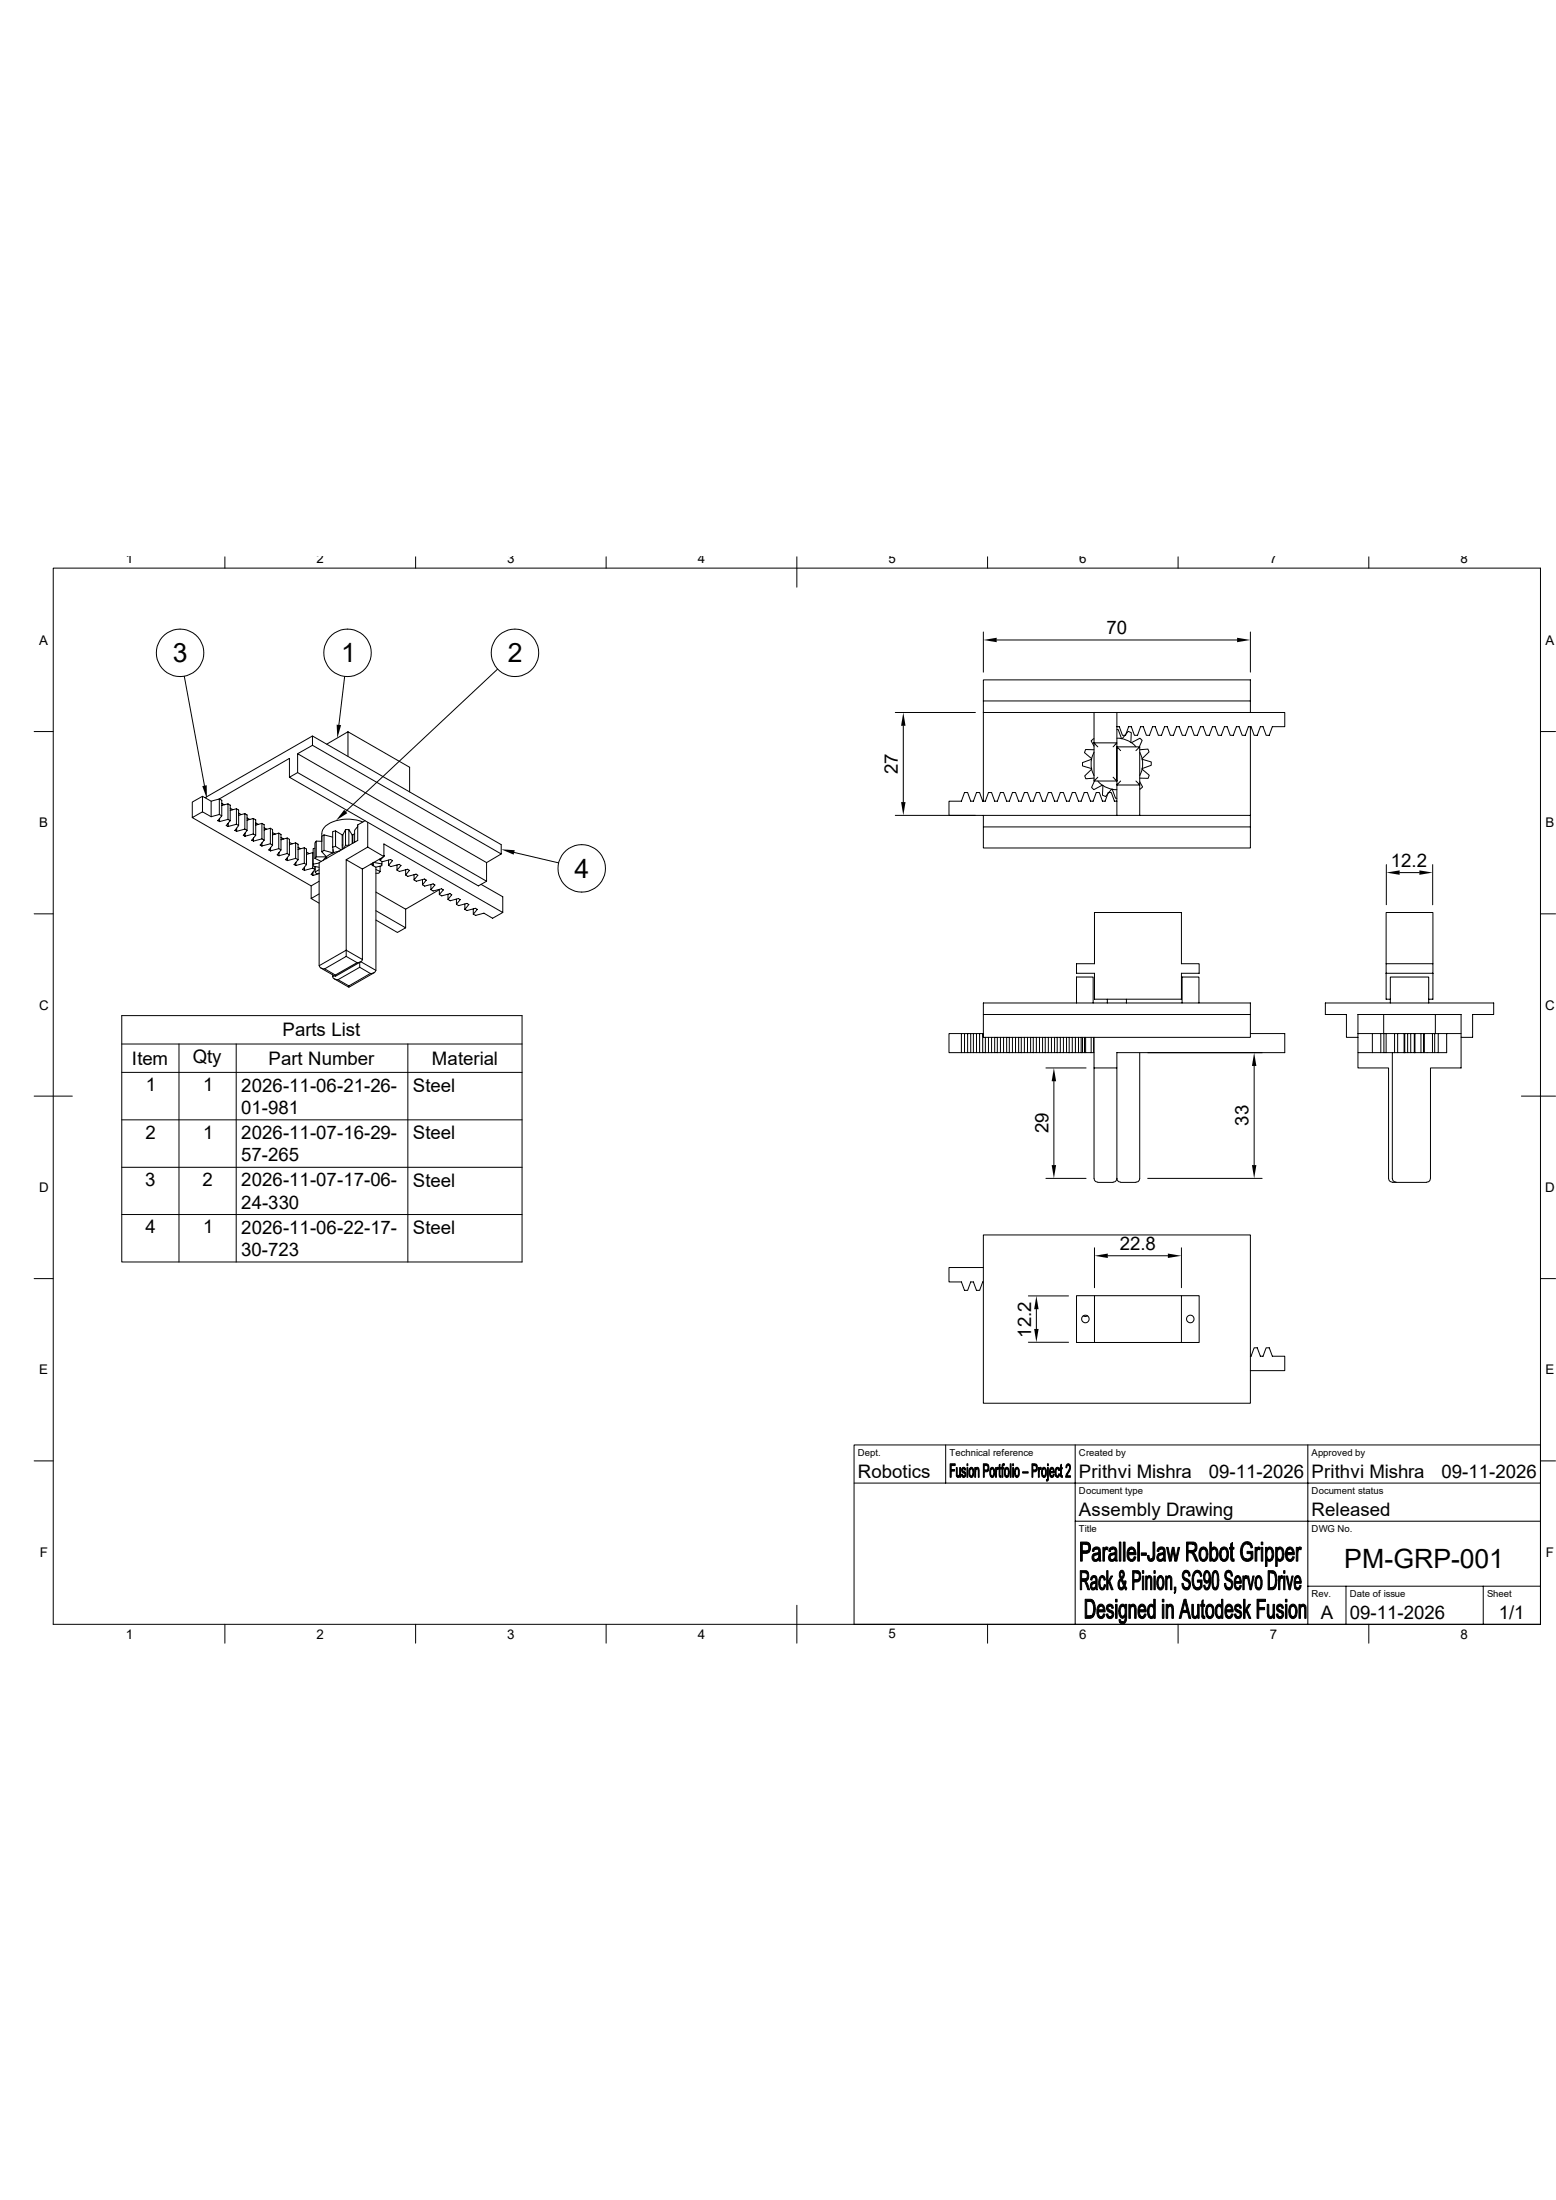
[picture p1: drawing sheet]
<svg xmlns="http://www.w3.org/2000/svg" width="297mm" height="420mm" viewBox="0 0 297 420" stroke-linecap="round" stroke-linejoin="round" font-family="sans-serif">
<g fill="none" stroke="#000" stroke-width=".19">
<path d="M10.2 108.5h283.8v201.6h-283.8zM42.9 106.3v2.2M79.3 106.3v2.2M115.7 106.3v2.2M152.1 106.3v5.8M188.5 106.3v2.2M224.9 106.3v2.2M261.3 106.3v2.2M6.5 139.7h3.7M35.2 129.1l3.8 20.9M65.8 129.2l-1.1 9.2M66.4 139.7l11.8 6.8v4.7"/>
<path d="M95 127.8l-29 27.1M170.9 136h15.3M172.4 138.6v14.5M187.7 133.8v-4h51v6.2M187.7 133.8h51M187.7 136h21.1M187.7 120.6v7.7M187.7 133.8v19.2M190.2 122.2h45.9M213.2 139.3h.2l.7 1.7M213.2 136h32v2.7h-2.3l-.6 1.7h-.6l-.6-1.7h-.5l-.6 1.7h-.6l-.6-1.7h-.5l-.6 1.7h-.6l-.6-1.7h-.5l-.6 1.7h-.6l-.6-1.7h-.5l-.6 1.7h-.6l-.6-1.7h-.5l-.6 1.7h-.5l-.6-1.7h-.5l-.6 1.7h-.6l-.6-1.7h-.5l-.6 1.7h-.6l-.6-1.7h-.5l-.6 1.7h-.6l-.6-1.7h-.5l-.6 1.7h-.6l-.6-1.7h-.5l-.6 1.7h-.6l-.6-1.7h-.5l-.6 1.7h-.6l-.6-1.7h-.5l-.6 1.7h-.6l-.5-1.7h-.5M238.7 120.6v7.7"/>
<path d="M238.7 138.7v17M294 139.7h2.9M36.7 156.1l22.7 13M38.7 152l-2 1.1v3l2-1.1M39.2 152.3l20.4-11.8 36.1 20.7v1.8l-2.8 1.7M40.3 153l-1.6-1v3l1.6 .9M40.3 153l1.6-.5v3l-1.6 .4zM41.8 152.6l13.4-7.8v3.6l36.1 20.7 1.6-.9M41.9 152.5l.4 .3v2.9l-.7 1 .3 .1M41.9 155.5l.4 .2M41.9 156.3v.5M42.3 153.8l1.2-.3v2.9l-1.6 .4"/>
<path d="M42.3 153.4l.5 .2M43.5 153.5l.4 .2v3l-.7 .9 .4 .2M43.5 156.4l.4 .3M43.6 157.2v.6M43.9 154.7l1.2-.3v3l-1.5 .4M43.9 154.3l.5 .3M45.1 154.4l.5 .2v3l-.8 .9 .4 .2M45.1 157.4l.5 .2M45.2 158.1v.6M45.6 155.7l1.1-.4v3l-1.5 .4M45.6 155.2l.5 .3M46.7 155.3l.5 .3v2.9l-.8 1 .4 .1"/>
<path d="M46.7 158.3l.5 .2M46.8 159v.6M47.2 156.6l1.1-.3v2.9l-1.5 .4M47.2 156.2l.5 .2M48.3 156.3l.5 .2v3l-.8 .9 .4 .2M48.3 159.2l.5 .3M48.4 160v.6M48.8 157.5l1.2-.3v2.9l-1.6 .5M48.8 157.1l.5 .3M50 157.2l.4 .2v3l-.7 .9 .3 .2M50.4 158.5l1.2-.4v3l-1.6 .4M50.4 158l.5 .3"/>
<path d="M51.6 158.1l.4 .3v2.9l-.7 1 .3 .1M52 159.4l1.2-.4v3l-1.6 .4M52 159l.5 .2M53.2 159l.4 .3v3l-.7 .9 .4 .2M53.6 159.9l.5 .2M54.8 160l.4 .2v3l-.7 .9 .4 .2M56.8 143.9l36.1 20.8v3.5l-36.1-20.7zM56.8 147.5l-1.6 .9M59.6 140.5v1.8l-2.8 1.6M59.6 142.3l36.1 20.7M61.8 159.4l-.4 .2v3l.9 .9M62.4 142.1l4-2.4v4.7"/>
<path d="M63.5 159.8l-1.7-.4v2.9l-.4 .3M64.1 158.6l-.6 .2v2.9l.2 1.1M65.3 159.4h.1M66 158.4l-.6 1v2.7M66.6 158.4h-.6v3l-.4 .6M67.2 159.4h.2M67.7 159.1l-.3 .3v1.6M68.3 157.8l-.6 .7v2.3M69.3 156.9a7.4 7.4 0 0 0-7.2 .8 1.96 1.96 0 0 0-.7 1.5v1.4h-1v3l-.3 .3M69.7 156.7l-1.4 .8v2.9l-7.4 4.3v19.7M70.2 157v4.7M170.9 155.7h15.3"/>
<path d="M187.7 155.7v6.2h51v-4M208.4 146.9l.4 1.2M208.4 146.9l-1.3 1.2 .2 .6 1.5-.2M208.4 144.9v1.8M208.4 144.9l-1.8 .7v.6l1.8 .5M208.4 146.7v.2M208.4 144.8v.1M208.8 143.1h-1.6l-.2 .6 1.4 1.1M208.8 141.1l-.5 .3 .5 1.1M208.8 143.6l-.4 1.2M208.9 149.1l-.5 1.2 .4 .4 1.6-.8M209.5 149.1l.9 .8"/>
<path d="M209.5 148.4l-.7 .7h4.4M209.5 142.6l-.7-.8v7.3M210.4 149.9h.1M210.5 149.9l1.7 .8M210.5 149.9l-.1 1.9 .6 .3 1.2-1.4M212.2 150.7h.1M212.3 150.7h.9M212.3 150.7l.6 1.7h.3M212.5 148.4l.7 .7M212.5 142.6l.7-.8h-4.4v-5.8h4.4v13.1M213.2 140.9l.9 .1M213.2 142.6h4.4l-.8 .7"/>
<path d="M213.2 142.6l.7 .7M213.2 142.6v13.1h4.4v-5.8h-4.4l.7-.8M213.2 153h-.5l-.6-1.7h-.6l-.6 1.7h-.5l-.6-1.7h-.5l-.6 1.7h-.5l-.6-1.7h-.6l-.6 1.7h-.5l-.6-1.7h-.6l-.6 1.7h-.5l-.6-1.7h-.6l-.6 1.7h-.5l-.6-1.7h-.6l-.6 1.7h-.5l-.6-1.7h-.6l-.6 1.7h-.5l-.6-1.7h-.6l-.6 1.7h-.5l-.6-1.7h-.5l-.6 1.7h-.5l-.6-1.7h-.6l-.6 1.7h-.5l-.6-1.7h-.6l-.6 1.7h-.5l-.6-1.7h-.6l-.6 1.7h-.5l-.6-1.7h-.6l-.6 1.7h-2.4v2.7h32.1M214.1 141h.1M214.2 141l1.7 .7M214.2 141l1.1-1.4 .6 .3v1.8M215.9 141.7l.1 .1M216 141.8l.8 .8M216 141.8l1.6-.9 .4 .5-.5 1.2M217.6 143.6l.4 1.2M217.6 143.1l1.5-.1 .2 .6-1.3 1.2M217.6 142.6v7.3l-.8-.8"/>
<path d="M217.6 155.7h21.1M217.6 149.2l.5 1-.5 .4M218 144.9v1.8M218 144.9l1.8 .6v.6l-1.8 .6M218 146.9l-.4 1.2M218 144.8v.1M218 146.7v.2M218 146.9l1.4 1.1-.2 .6-1.6-.1M238.7 155.7v2.2h-51M6.5 174.5h3.7M50 160.1l.4 .3M50 160.9v.6"/>
<path d="M51.6 161.1l.4 .2M51.6 161.8v.6M53.2 162l.4 .3M53.3 162.8v.6M53.6 160.3l1.2-.3v2.9l-1.5 .5M54.8 162.9l.4 .3M54.9 163.7v.6M55.2 161.2l1.2-.3v3l-1.5 .4M55.2 160.8l.6 .3M56.4 160.9l.5 .3v2.9l-.8 1 .4 .1M56.4 163.9l.5 .2M56.5 164.6v.6"/>
<path d="M56.9 162.2l1.2-.4v3l-1.6 .4M56.9 161.8l.5 .2M58.1 161.8l.4 .3v3l-.8 .9 .4 .2M58.1 164.8l.4 .3M58.1 165.6v.6M58.5 163.1l1.2-.3v2.9l-1.6 .5M58.5 162.7l.5 .2M59.4 171.5l1.5 .9M59.7 165.7l.4 .3M59.7 162.8h.1M59.7 166.5v.6l1.2-.3M60.1 161.9l-.3 .1v3.4l1.1 .2"/>
<path d="M60.1 165.4v.6l-.7 .9 .3 .2M60.2 165.4v1.1l.2 .3h.5M60.4 160.6l-.3 .3v3l1.2 .6M60.9 166l-.7 .5M60.9 164.8l-1.1 .2M60.9 168.2l-1.5 .9v2.4l1.5-.9M62.1 163.7h.1M62.2 163.4v.2h-1.8M62.2 163.7v.3M62.2 163.7l.2 .1M62.2 163.8l.1 .1M62.2 163.6l-.5 .7"/>
<path d="M63.5 161.7l.6-.1v-3l1.2 .8v2.8M63.5 162.9l-1.2 .7M63.5 162.2v.6l-1.7-.5M64.1 161.6l1.1 .7M64.6 162.5v.1M64.9 162.5l-1.2 .3M65.4 161.3h-.1M66.6 161.4h.1M67.2 161v-1.6l-.6-1v3h-.6M69.2 165.9l-3.1-1.8v17.3M70.7 165l1.1 .6v19.7l-2.9-1.7-4.9 2.8-2.8-1.6M71.2 164.7v.6"/>
<path d="M71.8 175.6l4.1 2.4 1.5-.9M71.8 170.3l5.6 3.3M72.6 164v.3l.4 .2 1.5-.4 .4 .2-.7 .9v-1M72.6 165.4v1l-.8-.4M72.6 166.4l-.3 .3h-.5M72.9 164.5v.4l-1.6-.3M72.9 164.9v.4l-1.2 .3M73.1 163.7l-.5 .6M73.3 163.5l-3.1-1.8-4.1 2.4M73.3 163.4h.1M75.8 165.1v1l.7-.9-.3-.2-1.6 .4-.4-.2M77.4 173.6v3.5l-5.6-3.2"/>
<path d="M77.4 166.1v.9l.7-.8-.3-.3-1.6 .5-.4-.3M79 167v1l.8-.9-.4-.2-1.5 .4-.5-.3M80.6 167.9v1l.8-.9-.4-.2-1.5 .4-.5-.2M82.3 168.9v.9l.7-.8-.3-.3-1.6 .5-.5-.3M83.9 169.8l-6.5 3.8M83.9 169.8v1l.7-.9-.3-.2-1.6 .4-.4-.3M85.5 170.7v1l.7-.9-.3-.2-1.6 .4-.4-.2M87.1 171.7v.9l.7-.9-.3-.2-1.6 .5-.4-.3M88.7 172.6v1l.8-.9-.4-.2-1.6 .4-.4-.3M90.3 173.5v1l.8-.9-.3-.2-1.6 .4-.5-.2M91.8 168.8l4.2 2.4v3l-2 1.1-1.6-1-1.6 .5-.5-.3M96 174.2l-22.7-13.1v2.4l-4.1 2.4v17.3"/>
<path d="M98.1 162.7l8.5 2M208.9 174.2h16.6v9.8h3.4v1.8h-3.4v5h-16.6v-5h-3.4v-1.8h3.4zM264.6 165.1v7.6M267.2 166.6h3.7M273.5 165.1v7.6M294 174.5h2.9M23.2 193.9h76.5v47h-76.5zM23.2 199.3h76.5M34.2 199.3v41.6M45.1 199.3v41.6M61 184.4l.3 .4 .7 .2M62 185l2 1.1"/>
<path d="M63.5 186.1v.3M63.5 186.4l.3 .5 .7 .1M63.8 186.3l-.3 .1M64 186.1v.3M64.5 187l2.1 1.2M66.1 181.4l3.1 1.8M66.1 181.4v1.2M66.1 182.6l-4.1 2.4M66.1 181.4l-5.2 3M66.1 182.6l2.1 1.2M66.6 188.2v.3M68.2 183.8l-4.2 2.3"/>
<path d="M68.7 184.7l-4.2 2.3M68.7 184.7l2 1.1M68.7 183.7v1M69.2 183.2l-.3 .4-.7 .2M70.7 185.8l-4.1 2.4M71.5 185.7l-4.9 2.8-2.8-1.6M71.7 185.3l-.3 .4-.7 .1M77.9 199.3v41.6M183.5 197.3h-2.4v3.7h2.4M183.5 197.3h.6v3.7h-.6zM184.1 197.3h.6M185.3 197.3h.5"/>
<path d="M185.8 197.3h.6v3.7h-.6zM186.4 197.3h.6M187.6 197.3h.1M187.7 193.7v4.3h51v-6.5h-51v2.2h51M188.1 198v3M188.7 198v3h-.6M189.3 198v3h-.6M189.9 198v3h-.6M190.4 198v3M191 198v3h-.6M191.6 198v3h-.6M192.2 198v3h-.6"/>
<path d="M192.7 198v3M193.3 198v3h-.6M193.8 198v3h-.5M194.4 198v3h-.6M194.9 198v3M195.5 198v3h-.6M196.1 198v3h-.6M196.7 198v3h-.6M197.2 198v3M197.8 198v3h-.6M198.4 198v3h-.6M199 198v3h-.6"/>
<path d="M199.5 198v3M200.1 198v3h-.6M200.7 198v3h-.6M201.3 198v3h-.6M201.8 198v3M202.4 198v3h-.6M203 198v3h-.6M203.6 198v3h-.6M204.1 198v3M204.7 198v3h-.6M205.3 198v3h-.6M205.5 191.5v-5h3.2v5"/>
<path d="M205.9 198v3h-.6M206.4 198v3h.2M206.6 198v3h.4v-3M207.2 198v3h-.2M208.3 198v3h-1.1M208.7 198v3h-.4M208.8 198v5.9M211.4 190.8v.7M215 190.8v.7M225.6 191.5v-5h3.3v5M238.7 197.3h6.5v3.7h-32v24M259.2 197.3v-3.6h19.7v4.3h2.2v-4.3h4v-2.2h-32.1v2.2h4v4.3h2.2"/>
<path d="M262 197.3h-2.8v3.7h2.8M262 197.3h1.6v3.7h-1.6zM263.6 197.3h.6M264.1 193.7v3.6M264.6 184v-9.8h8.9v11.6M264.6 185.8h8.9M264.6 185.8v5h.8M264.6 197.3h-.4v3.7h-.6M265.4 191.5v-5h7.3v5M266.2 197.3h-1.6v3.7h-.4M266.8 197.3h-.6v3.7M268 197.3h-1.2v3.7h-.6"/>
<path d="M268 197.3h.1M268 197.3v3.7M268.7 197.3h-.6v3.7M269.3 197.3h-.6v3.7h-.6M270 197.3h-.7v3.7h-.6M270 197.3h.1M270 197.3v3.7M271.2 197.3h-1.1v3.7M271.8 197.3h-.6v3.7h-1.1M271.8 197.3v3.7h-.6M271.8 197.3h.1M273.4 197.3h-1.6v3.7"/>
<path d="M273.5 184h-8.9v1.8M273.5 185.8v5h-.8M273.9 197.3h-.5v3.7h-1.6M274 193.7v3.6M274.5 197.3h-.6v3.7h-.5M276.1 197.3h-1.6v3.7M276.1 197.3v3.7h-2.2M276.1 197.3h2.8M278.9 198v5.9h-5.9v21.1l-.3 .6-.4 .1M6.5 209.3h7.3M23.2 204.7h76.5M23.2 213.8h76.5"/>
<path d="M184.1 201h.6v-3.7h.6v3.7h-.6M185.3 201h.5M186.4 201h.6v-3.7h.6v3.7h-.6M187.6 201h.5M189.9 201h.5M192.2 201h.5M194.4 201h.5M196.7 201h.5M199 201h.5M199.6 203.9h7.7M201.2 206.4v16M201.3 201h.5"/>
<path d="M203.6 201h.5M205.9 201h.5M208.7 201h.1M213.2 203.9h-4.4v21.1l.2 .5 .5 .2M217.6 201v24l-.4 .6-.4 .1M239.4 203.5v18.9M259.2 201v2.9h5.8v21.1l.3 .5 .5 .2M264.6 201h1.6M265.8 201v24l.2 .5 .5 .2M266.8 201h1.3M269.3 201h.8M290.4 209.3h6.5"/>
<path d="M23.2 222.8h76.5M23.2 231.9h76.5M187.7 235.8h51v32.1h-51zM199.6 225h7.7M208.9 238.2v7.6M209.5 225.7h3M211.5 239.7h11.4M213.2 225l-.2 .5-.5 .2M213.2 225l.2 .5 .5 .2M213.9 225.7h2.9M219.1 225h21.8M225.5 238.2v7.6"/>
<path d="M265.8 225.7h6.5M6.5 244.1h3.7M187.7 242h-6.6v2.7h2.4l.6 1.6h.6l.6-1.6h.5l.6 1.6h.6l.6-1.6h.1M196.3 247.4h7.7M196.3 256.2h7.7M197.8 249.9v3.8M206.8 251.2l.4 .1 .4-.1M208.9 247.4h-3.4v8.9h3.4M208.9 256.3h16.6M225.5 247.4h3.4v8.9h-3.4zM225.5 247.4h-16.6v8.9M238.7 258.9h.1l.6-1.6h.6l.6 1.6h.5l.6-1.6h.6l.6 1.6h2.3v2.8h-6.5"/>
<path d="M294 244.1h2.9M6.5 278.9h3.7M180.5 275.8v7.3M205.2 275.8v34.3M249.6 275.8v34.3M294 275.8h-131v34.3M294 278.9h2.9M163 283.1h131M205.2 290.4h88.8M42.9 310.1v3.6M79.3 310.1v3.6M115.7 310.1v3.6"/>
<path d="M152.1 306.5v7.2M188.5 310.1v3.6M224.9 310.1v3.6M249.6 302.8h44.4M256.9 302.8v7.3M261.3 310.1v3.6M283.1 302.8v7.3"/>
<circle cx="34.4" cy="124.6" r="4.5"/>
<circle cx="66.4" cy="124.6" r="4.5"/>
<circle cx="98.3" cy="124.6" r="4.5"/>
<circle cx="111.1" cy="165.8" r="4.5"/>
<circle cx="207.2" cy="251.8" r=".72"/>
<circle cx="227.2" cy="251.8" r=".72"/>
</g>
<g fill="#000" stroke="#000" stroke-width=".19">
<path d="M181.4 279.4h.9v.4h-.7v.7h.6v.3h-.6v1.2h-.2z" fill-rule="evenodd"/>
<path d="M184.6 279.4h.1v.4h-.1z" fill-rule="evenodd"/>
<path d="M187.7 279.4l.8 .1 .2 .2-.8 .1v.9h.8l-.3 .3h-.5v1h-.2z" fill-rule="evenodd"/>
<path d="M188.3 279.8l.4-.1 .1 .3-.1 .7h-.8h.4a.47 .47 0 0 0 .3-.5 .47 .47 0 0 0-.3-.4z" fill-rule="evenodd"/>
<path d="M190.7 279.7l.2-.2v.7h.2v.2h-.2v1.2l.1 .1h-.2l-.1-.1v-1.2h-.1z" fill-rule="evenodd"/>
<path d="M191.3 279.7h.3l-.2 .2v.3h.2v.2h-.2v1.6h-.1v-1.6h-.2z" fill-rule="evenodd"/>
<path d="M191.3 279.5l.4-.1v.3h-.4z" fill-rule="evenodd"/>
<path d="M193.3 279.4h.2v.4h-.2z" fill-rule="evenodd"/>
<path d="M197 279.4l.7 .1 .3 .2-.9 .1v.9h.8l-.2 .3h-.6v1h-.1z" fill-rule="evenodd"/>
<path d="M197.5 279.8l.5-.1v.2v.8h-.9h.4a.46 .46 0 0 0 .3-.5 .46 .46 0 0 0-.3-.4z" fill-rule="evenodd"/>
<path d="M199.9 279.4h.2v.4h-.2z" fill-rule="evenodd"/>
<path d="M202.4 279.7l.2-.2v.7h.2v.2h-.2v1.2l.1 .1h-.3v-1.3h-.1z" fill-rule="evenodd"/>
<path d="M203.7 279.5l.3-.1 .3 .3h-.5l-.2 .5h-.1z" fill-rule="evenodd"/>
<path d="M203.9 279.7h.4v.6l-.6 1.4h.6v.3h-.9l.1-.6 .5-.7a.67 .67 0 0 0-.1-1z" fill-rule="evenodd"/>
<path d="M182.5 280.2h.2l.1 1.5 .4 .1a.36 .36 0 0 1-.5 .2 .36 .36 0 0 1-.2-.5z" fill-rule="evenodd"/>
<path d="M182.9 281.8h.3z" fill-rule="evenodd"/>
<path d="M183.2 280.2h.1v1.8h-.1v-.3h-.2l.2-.4z" fill-rule="evenodd"/>
<path d="M183.6 280.4h.3a.32 .32 0 0 0-.1 .4 .32 .32 0 0 0 .4 .2 .54 .54 0 0 1 .2 .7 .54 .54 0 0 1-.7 .2l-.1-.1h.4a.39 .39 0 0 0 .1-.4 .39 .39 0 0 0-.4-.3l-.1-.3z" fill-rule="evenodd"/>
<path d="M183.5 281.5l.2-.1 .1 .3 .2 .1h-.4z" fill-rule="evenodd"/>
<path d="M183.7 280.2a.39 .39 0 0 1 .5 0 .39 .39 0 0 1 .1 .4l-.1 .1-.2-.3h-.4z" fill-rule="evenodd"/>
<path d="M184.6 280.2h.1v1.8h-.1z" fill-rule="evenodd"/>
<path d="M185 280.4h.4a1.02 1.02 0 0 0 0 1.4h-.3l-.1-.3z" fill-rule="evenodd"/>
<path d="M185.2 280.2a.48 .48 0 0 1 .5 .1 .48 .48 0 0 1 .1 .5v.6a.43 .43 0 0 1-.2 .6 .43 .43 0 0 1-.5-.2h.4a1.03 1.03 0 0 0-.1-1.4h-.3z" fill-rule="evenodd"/>
<path d="M186.1 280.2h.1v.2h.2l-.2 .6v1h-.1z" fill-rule="evenodd"/>
<path d="M186.2 280.4h.3z" fill-rule="evenodd"/>
<path d="M186.4 280.2a.41 .41 0 0 1 .4 .1 .41 .41 0 0 1 .1 .5v1.2h-.2v-1.3l-.1-.3h-.3z" fill-rule="evenodd"/>
<path d="M189 280.4h.4a1.02 1.02 0 0 0 0 1.4h-.3l-.2-.3z" fill-rule="evenodd"/>
<path d="M189.1 280.2a.48 .48 0 0 1 .6 .1 .48 .48 0 0 1 .1 .5v.6a.43 .43 0 0 1-.2 .6 .43 .43 0 0 1-.5-.2h.3a1.03 1.03 0 0 0 0-1.4h-.3z" fill-rule="evenodd"/>
<path d="M190 280.2h.2v.3h.2l-.2 .1v1.4h-.2z" fill-rule="evenodd"/>
<path d="M190.3 280.2h.3l-.1 .3h-.3z" fill-rule="evenodd"/>
<path d="M190.8 281.7h.3v.3h-.2z" fill-rule="evenodd"/>
<path d="M191.8 280.4h.4a1.02 1.02 0 0 0 0 1.4h-.3l-.1-.2z" fill-rule="evenodd"/>
<path d="M191.9 280.2a.48 .48 0 0 1 .6 .1 .48 .48 0 0 1 .1 .5v.6a.43 .43 0 0 1-.2 .6 .43 .43 0 0 1-.5-.2h.3a1.02 1.02 0 0 0 0-1.4h-.3z" fill-rule="evenodd"/>
<path d="M192.8 279.4h.2v2.6h-.2z" fill-rule="evenodd"/>
<path d="M193.3 280.2h.2v1.8h-.2z" fill-rule="evenodd"/>
<path d="M193.8 280.4h.3a1.03 1.03 0 0 0 0 1.4h-.3l-.1-.3z" fill-rule="evenodd"/>
<path d="M193.9 280.2a.56 .56 0 0 1 .6 .2 .56 .56 0 0 1 .1 .6v.1a.58 .58 0 0 1-.1 .7 .58 .58 0 0 1-.6 .2l-.1-.2h.3a1.02 1.02 0 0 0 0-1.4h-.3z" fill-rule="evenodd"/>
<path d="M195.2 281h1.1v.2h-1.1z" fill-rule="evenodd"/>
<path d="M198.2 280.2h.2v.3h.2l-.2 .1v1.4h-.2z" fill-rule="evenodd"/>
<path d="M198.5 280.2h.3l-.1 .3h-.3z" fill-rule="evenodd"/>
<path d="M198.9 280.4h.3a1.03 1.03 0 0 0 .1 1.4h-.4l-.1-.2z" fill-rule="evenodd"/>
<path d="M199.1 280.2a.58 .58 0 0 1 .6 .2 .58 .58 0 0 1 0 .7v.3a.45 .45 0 0 1-.2 .5 .45 .45 0 0 1-.5 0l-.1-.1h.4a1.02 1.02 0 0 0 0-1.4h-.4z" fill-rule="evenodd"/>
<path d="M199.8 282.4l.3 .1-.2 .2h-.2z" fill-rule="evenodd"/>
<path d="M199.9 280.2h.2v2.3h-.2z" fill-rule="evenodd"/>
<path d="M200.4 280.4h.4l-.2 .1-.1 .4h.8v.3h-.8l.1 .4 .2 .2h-.4v-.2l-.1-.8z" fill-rule="evenodd"/>
<path d="M200.5 280.3a.43 .43 0 0 1 .6-.1 .43 .43 0 0 1 .1 .6l.1 .1h-.8h.6l-.1-.4z" fill-rule="evenodd"/>
<path d="M200.4 281.8h.5l.1-.4 .2 .1a.41 .41 0 0 1-.2 .5 .41 .41 0 0 1-.6-.2z" fill-rule="evenodd"/>
<path d="M201.6 280.2l.3-.1 .3 .3h-.4l-.2 .5a.8 .8 0 0 0 .2 .9h-.3l-.1-.3v-.8z" fill-rule="evenodd"/>
<path d="M201.5 281.8l.5-.1 .1-.4 .2 .1a.44 .44 0 0 1-.2 .5 .44 .44 0 0 1-.5 0z" fill-rule="evenodd"/>
<path d="M201.8 280.4h.4l.1 .3-.2 .1z" fill-rule="evenodd"/>
<path d="M202.4 281.7h.4v.3h-.3z" fill-rule="evenodd"/>
<path d="M206.2 299.8h1.1l.4 .3-1.2 .1v1.3h1.2l-.4 .3-.8 .1v1.6h-.3z" fill-rule="evenodd"/>
<path d="M206.2 294.4h1.3l.4 .2 .1 .2h-1.4v1.3l1.4 .1-.4 .3h-1v1.5h-.4z" fill-rule="evenodd"/>
<path d="M207.2 294.8h.8a1.63 1.63 0 0 1 0 1.4l-1.4-.1h.6a.66 .66 0 0 0 .6-.6 .66 .66 0 0 0-.5-.7z" fill-rule="evenodd"/>
<path d="M208.6 295.7h.7l-.3 .1-.2 .4-.3-.1z" fill-rule="evenodd"/>
<path d="M208.6 296.8l.1-.1h1a.75 .75 0 0 0-.9 .9l.2 .1 .7 .1a.72 .72 0 0 1-1 .2 .72 .72 0 0 1-.2-1z" fill-rule="evenodd"/>
<path d="M209.2 297.7h.6z" fill-rule="evenodd"/>
<path d="M208.7 295.6a.8 .8 0 0 1 1-.2 .8 .8 0 0 1 .4 .9v1.7h-.3v-.3h-.5l.4-.4v-.6h-1l.5-.2a.41 .41 0 0 0 .5-.3 .41 .41 0 0 0-.4-.5z" fill-rule="evenodd"/>
<path d="M210.5 295.4h.3v.4h.4l-.3 .3-.1 1.9h-.3z" fill-rule="evenodd"/>
<path d="M210.9 295.5l.2-.2 .4 .1-.1 .5-.6-.1z" fill-rule="evenodd"/>
<path d="M211.2 299.8h.3v2.1l.2 .2-.2 .3v1.1h-.3z" fill-rule="evenodd"/>
<path d="M211.8 295.7h.6l-.3 .1-.1 .4-.4-.1z" fill-rule="evenodd"/>
<path d="M211.8 296.7h1a.88 .88 0 0 0-.9 .7l.3 .3 .6 .1a.72 .72 0 0 1-1.1 .1 .72 .72 0 0 1 .1-1.1z" fill-rule="evenodd"/>
<path d="M211.9 295.5a.8 .8 0 0 1 1-.1 .8 .8 0 0 1 .3 .9l.1 1.7h-.4v-.3h-.4l.3-.4 .1-.6h-1l.4-.2a.41 .41 0 0 0 .5-.3 .41 .41 0 0 0-.4-.5h-.6z" fill-rule="evenodd"/>
<path d="M212.3 297.7h.6z" fill-rule="evenodd"/>
<path d="M213.7 294.4h.3v3.6h-.3z" fill-rule="evenodd"/>
<path d="M213.9 299.9a.45 .45 0 0 1 .5 0 .45 .45 0 0 1 .2 .5l-.1 .7-.4 .1a.63 .63 0 0 0 0-1.1h-.4z" fill-rule="evenodd"/>
<path d="M214.4 294.4h.4v3.6h-.4z" fill-rule="evenodd"/>
<path d="M215.3 295.7h.7l-.4 .1-.1 .7h1.3v.1v.2h-1.4l.2 .7 .4 .2h-.7l-.1-.4-.1-1z" fill-rule="evenodd"/>
<path d="M215.6 295.4a.86 .86 0 0 1 .9 .1 .86 .86 0 0 1 .3 1h-1.3h1l-.2-.7-.2-.1h-.8z" fill-rule="evenodd"/>
<path d="M215.3 297.7h.9l.3-.5h.3a.78 .78 0 0 1-.5 .9 .78 .78 0 0 1-1-.4z" fill-rule="evenodd"/>
<path d="M216.2 299.8h1l.4 .5h-1.1v1.3h1.1l-.3 .4h-.8v1.5h-.3z" fill-rule="evenodd"/>
<path d="M217.2 294.4h.3v3.6h-.3z" fill-rule="evenodd"/>
<path d="M217.8 296.5h1v.4h-1z" fill-rule="evenodd"/>
<path d="M218.1 299.8h.2v.6h-.2z" fill-rule="evenodd"/>
<path d="M219 297l.3-.1 .1 .6 .2 .1h.7a.67 .67 0 0 1-.8 .4 .67 .67 0 0 1-.5-.8z" fill-rule="evenodd"/>
<path d="M220.1 294.4h.3v2.7l-.1 .5h-.6h.2l.2-.5z" fill-rule="evenodd"/>
<path d="M220.3 299.8h.2v.6h-.2z" fill-rule="evenodd"/>
<path d="M221 295.7h.7l-.4 .1-.1 .4-.3-.1z" fill-rule="evenodd"/>
<path d="M221 296.7h1a.88 .88 0 0 0-.9 .7l.3 .3 .6 .1a.72 .72 0 0 1-1 .1 .72 .72 0 0 1 0-1.1z" fill-rule="evenodd"/>
<path d="M221.1 295.5a.8 .8 0 0 1 1-.1 .8 .8 0 0 1 .3 .9l.1 1.7h-.3l-.1-.3h-.4l.3-.4 .1-.6h-1l.4-.2a.41 .41 0 0 0 .6-.3 .41 .41 0 0 0-.4-.5h-.7z" fill-rule="evenodd"/>
<path d="M221.5 297.7h.6z" fill-rule="evenodd"/>
<path d="M222.7 295.4h.3l.4 2.1-.2 .5z" fill-rule="evenodd"/>
<path d="M224.1 295.4l.4 2-.2 .6-.4-2z" fill-rule="evenodd"/>
<path d="M223.8 295.4h.3l-.5 2.6h-.4z" fill-rule="evenodd"/>
<path d="M224.9 295.4h.3l-.6 2.6h-.3z" fill-rule="evenodd"/>
<path d="M226 299.9a.71 .71 0 0 1 1 .3h-.6a.63 .63 0 0 0-.5 .7 .63 .63 0 0 0 .8 .5 1.2 1.2 0 0 1-.1 2.1h-.5l-.3-.3 .7-.1a.69 .69 0 0 0 .5-.8 .69 .69 0 0 0-.8-.5 1.19 1.19 0 0 1-.2-1.9z" fill-rule="evenodd"/>
<path d="M226.5 294.4h1.3l.4 .1 .1 .2-1.5 .1v1.2h1.5l-.4 .3-1.1 .1v1.6h-.3z" fill-rule="evenodd"/>
<path d="M227.2 296.4l.7 .1 .8 1.5h-.4l-.4-.7a.87 .87 0 0 0-.7-.9z" fill-rule="evenodd"/>
<path d="M227.6 294.8l.7-.1 .2 .4v.6l-.2 .3h-1.5h.7a.62 .62 0 0 0 .6-.6 .62 .62 0 0 0-.5-.6z" fill-rule="evenodd"/>
<path d="M228 300.1a.71 .71 0 0 1 1.2 .1h-.6a1.46 1.46 0 0 0-.8 1.8 1.02 1.02 0 0 0 .8 1.1h-.7l-.3-.7v-1.4z" fill-rule="evenodd"/>
<path d="M229.1 295.7h.6a1.29 1.29 0 0 0-.4 1.8l.4 .2h-.6a2.33 2.33 0 0 1 0-2z" fill-rule="evenodd"/>
<path d="M229.2 295.5a.87 .87 0 0 1 1 0 .87 .87 0 0 1 .3 1l.1 .1a1.16 1.16 0 0 1-1.1 1.5l-.4-.4h.6a1.29 1.29 0 0 0 .3-1.9l-.2-.1h-.7z" fill-rule="evenodd"/>
<path d="M230 300a.57 .57 0 0 1 .6-.1 .57 .57 0 0 1 .4 .5v2.4l-.2 .4h-.5a1.44 1.44 0 0 0 .5-1.4h-.2a1.2 1.2 0 0 0-.2-1.6l-.5-.1z" fill-rule="evenodd"/>
<path d="M230.9 294.4h.3v1.3h.5a1.26 1.26 0 0 0-.4 1.6l.3 .4h-.4v.3h-.3z" fill-rule="evenodd"/>
<path d="M231.2 297.7h.5z" fill-rule="evenodd"/>
<path d="M231.4 295.5a.7 .7 0 0 1 .8 0 .7 .7 0 0 1 .3 .7v.4a1.11 1.11 0 0 1-.9 1.5l-.3-.3 .4-.1a1.34 1.34 0 0 0 .3-1.8l-.1-.2h-.7z" fill-rule="evenodd"/>
<path d="M231.7 299.9a.63 .63 0 0 1 .7 .1 .63 .63 0 0 1 .2 .7v1.8a.89 .89 0 0 1-.7 1l-.4-.3h.5a2.08 2.08 0 0 0 .4-1.9 1.13 1.13 0 0 0-.4-1.1h-.5z" fill-rule="evenodd"/>
<path d="M233 295.7h.6a1.29 1.29 0 0 0-.3 1.8l.3 .2h-.6l-.1-.3-.1-1z" fill-rule="evenodd"/>
<path d="M233 295.6a.85 .85 0 0 1 1.1-.1 .85 .85 0 0 1 .4 .9v.2a1.07 1.07 0 0 1-1.2 1.4l-.3-.3h.6a1.29 1.29 0 0 0 .3-1.9z" fill-rule="evenodd"/>
<path d="M234.1 299.9a.71 .71 0 0 1 1 .3h-.6a.62 .62 0 0 0-.4 .7 .62 .62 0 0 0 .6 .5 1.2 1.2 0 0 1 0 2.1h-.5l-.3-.4h.7a.69 .69 0 0 0 .4-.8 .69 .69 0 0 0-.7-.5 1.27 1.27 0 0 1-.2-1.9z" fill-rule="evenodd"/>
<path d="M234.9 294.7l.3-.2v.9h.3v.3h-.3v1.8l.2 .1h-.5v-.2v-1.7h-.2v-.3h.2z" fill-rule="evenodd"/>
<path d="M234.9 297.6h.6l.1 .4h-.5z" fill-rule="evenodd"/>
<path d="M237.3 294.6a1 1 0 0 1 1.5 .1h-.8a1.33 1.33 0 0 0-.8 1.8 1.03 1.03 0 0 0 .8 1.1l-.8 .1-.3-.6-.1-1.4z" fill-rule="evenodd"/>
<path d="M238 294.7h.8l.3 .7-.3 .1-.3-.6z" fill-rule="evenodd"/>
<path d="M238 296.2h1.1v1.4a1.16 1.16 0 0 1-1.9 .1l1-.1 .6-.3v-.7h-.8z" fill-rule="evenodd"/>
<path d="M239.6 295.4h.3v.4h.3l-.3 .4v1.8h-.3z" fill-rule="evenodd"/>
<path d="M240 295.4l.2-.1 .3 .1 .1 .1-.1 .4-.6-.1z" fill-rule="evenodd"/>
<path d="M240.7 295.4h.3v2.6h-.3z" fill-rule="evenodd"/>
<path d="M240.7 294.4h.3v.5h-.3z" fill-rule="evenodd"/>
<path d="M241.6 295.4h.2v.3h.3a1.37 1.37 0 0 0 .2 2h.6h-1v1.3h-.3z" fill-rule="evenodd"/>
<path d="M241.9 295.7h.4z" fill-rule="evenodd"/>
<path d="M242 295.5a.72 .72 0 0 1 .8 0 .72 .72 0 0 1 .3 .7v.9l-.2 .6h-.6a1.31 1.31 0 0 0 0-2h-.4z" fill-rule="evenodd"/>
<path d="M242.1 299.8h.9l.5 .4-1.2 .1v2.8h1.2l-.4 .3-1 .1z" fill-rule="evenodd"/>
<path d="M241.9 297.7h1a.55 .55 0 0 1-.5 .4 .55 .55 0 0 1-.5-.4z" fill-rule="evenodd"/>
<path d="M243.5 295.4h.3v.3h.3a1.65 1.65 0 0 0 0 2h.8h-1.1v1.3h-.3z" fill-rule="evenodd"/>
<path d="M243.8 295.7h.5z" fill-rule="evenodd"/>
<path d="M243.9 295.5a.7 .7 0 0 1 .8 0 .7 .7 0 0 1 .3 .7l.1 .6-.2 .8v.1h-.6a1.36 1.36 0 0 0 .3-1.8l-.3-.2h-.5z" fill-rule="evenodd"/>
<path d="M243.8 297.7h1.1a.58 .58 0 0 1-.6 .4 .58 .58 0 0 1-.5-.4z" fill-rule="evenodd"/>
<path d="M245 299.8h.3v.6h-.3z" fill-rule="evenodd"/>
<path d="M245.6 295.7h.6l-.4 .3-.1 .5h1.4v.3h-1.4l.1 .7 .5 .2h-.7a2.33 2.33 0 0 1 0-2z" fill-rule="evenodd"/>
<path d="M245.7 295.5a.82 .82 0 0 1 1 0 .82 .82 0 0 1 .3 .9l-1.3 .1h1l-.2-.6-.2-.2h-.7z" fill-rule="evenodd"/>
<path d="M245.6 297.7h.8l.3-.5h.4a.78 .78 0 0 1-.6 .8 .78 .78 0 0 1-.9-.3z" fill-rule="evenodd"/>
<path d="M247.4 295.4h.3v.4h.4l-.3 .3-.1 1.9h-.3z" fill-rule="evenodd"/>
<path d="M247.9 295.4h.5l-.1 .5-.6-.1z" fill-rule="evenodd"/>
<path d="M206.8 301.9l.5-.1 .1 .2 .6 1.5h-.4l-.5-1.5z" fill-rule="evenodd"/>
<path d="M207.1 300.2l.6-.1 .1 1-.1 .4h-1.2h.6a.63 .63 0 0 0 .5-.6 .63 .63 0 0 0-.5-.7z" fill-rule="evenodd"/>
<path d="M207.1 305.3h1.1l.5 .4h-1.3v2.8h1.3l-.3 .4h-1.3z" fill-rule="evenodd"/>
<path d="M208.2 301.2h.6h-.3l-.1 .5-.2-.1z" fill-rule="evenodd"/>
<path d="M208.2 302.3l.2-.2 .7 .1a.59 .59 0 0 0-.6 .3 .59 .59 0 0 0 .1 .6l.5 .1a.55 .55 0 0 1-.7 .3 .55 .55 0 0 1-.3-.7z" fill-rule="evenodd"/>
<path d="M207.9 305.7h.9l.3 1.2-.1 1-.3 .6h-1.3h.5a1.19 1.19 0 0 0 .8-1.5 .95 .95 0 0 0-.8-1.3z" fill-rule="evenodd"/>
<path d="M208.4 300.9a.64 .64 0 0 1 .8 0 .64 .64 0 0 1 .2 .7l.1 1.9h-.3v-.4h-.3l.2-.3 .1-.6-.8-.1 .1-.1a.47 .47 0 0 0 .6-.2 .47 .47 0 0 0-.1-.6h-.7z" fill-rule="evenodd"/>
<path d="M208.7 303.2l.5-.1z" fill-rule="evenodd"/>
<path d="M209.6 306.6h.5l-.3 .1-.1 .7h1.2v.1v.2h-1.2l.1 .7 .4 .2-.6 .1-.1-.3-.1-1.2z" fill-rule="evenodd"/>
<path d="M209.8 306.4a.8 .8 0 0 1 .8 0 .8 .8 0 0 1 .3 .9l-1.2 .1h.9v-.4l-.2-.3-.8-.1z" fill-rule="evenodd"/>
<path d="M210 301a.49 .49 0 0 1 .4-.2 .49 .49 0 0 1 .5 .3l-.5 .1a1.18 1.18 0 0 0-.4 1.4l.1 .4 .3 .2h-.5l-.1-.4-.1-1z" fill-rule="evenodd"/>
<path d="M209.6 308.7l.7-.1 .3-.5h.3a.72 .72 0 0 1-.4 .8 .72 .72 0 0 1-.9-.2z" fill-rule="evenodd"/>
<path d="M209.9 303.2l.6-.1 .3-.6 .2 .1a.76 .76 0 0 1-.7 .9z" fill-rule="evenodd"/>
<path d="M210.4 301.2l.5-.1 .1 .5-.3 .1v-.4z" fill-rule="evenodd"/>
<path d="M211.3 306.6h.6a.39 .39 0 0 0-.4 .4 .39 .39 0 0 0 .5 .4 .79 .79 0 0 1 .6 1 .79 .79 0 0 1-1.1 .5l-.2-.2 .6-.1a.43 .43 0 0 0 .4-.5 .43 .43 0 0 0-.5-.3 .86 .86 0 0 1-.5-1.2z" fill-rule="evenodd"/>
<path d="M211.2 308.1h.3v.3l.4 .2-.6 .1z" fill-rule="evenodd"/>
<path d="M211.5 306.4a.67 .67 0 0 1 .7-.1 .67 .67 0 0 1 .3 .7h-.3a.32 .32 0 0 0-.3-.4h-.6z" fill-rule="evenodd"/>
<path d="M212.1 300.9h.3l-.6 .9 .7 1.7h-.4l-.6-1.6z" fill-rule="evenodd"/>
<path d="M212.9 306.3h.3v2.6h-.3z" fill-rule="evenodd"/>
<path d="M212.9 305.3h.3v.5h-.3z" fill-rule="evenodd"/>
<path d="M213.6 309.2h.3l.1 .3 .3 .1-.6 .1z" fill-rule="evenodd"/>
<path d="M213.6 301.7h.4a.94 .94 0 0 0 0 1.4h-.5l-.1-.1v-.8z" fill-rule="evenodd"/>
<path d="M213.7 300.1h.4l-.2 .3a.57 .57 0 0 0 .6 .8l-.3 .3 .4 .8h.3l-.1 .4 .3 .5-.2 .4-.3-.5-.4-.1 .3-.3-.5-1-.3-.1a.64 .64 0 0 0 0-.9z" fill-rule="evenodd"/>
<path d="M213.8 306.6h.5a1.26 1.26 0 0 0-.3 1.7l.2 .3h.9h-.3a.61 .61 0 0 1-.8 .3 .61 .61 0 0 1-.4-.7l-.1-.8z" fill-rule="evenodd"/>
<path d="M213.5 303.1h1.1a.57 .57 0 0 1-.5 .4 .57 .57 0 0 1-.6-.4z" fill-rule="evenodd"/>
<path d="M213.9 306.4a.52 .52 0 0 1 .9 .2h-1z" fill-rule="evenodd"/>
<path d="M214.7 301.8l.3 .1-.1 .4h-.3z" fill-rule="evenodd"/>
<path d="M213.7 309.7l.6-.1a.75 .75 0 0 0 .5-1h.3a1.15 1.15 0 0 1-.8 1.4h-.3z" fill-rule="evenodd"/>
<path d="M214.4 306.6h.4v-.3h.3v2.3h-.8a1.21 1.21 0 0 0 .4-1.7z" fill-rule="evenodd"/>
<path d="M215.5 306.3h.2v.4h.3l-.2 .5v1.7h-.3z" fill-rule="evenodd"/>
<path d="M215.8 306.6h.4l-.2 .1z" fill-rule="evenodd"/>
<path d="M215.9 306.4a.62 .62 0 0 1 .8 0 .62 .62 0 0 1 .2 .7v1.8h-.3l-.1-2-.2-.3h-.5z" fill-rule="evenodd"/>
<path d="M217.4 306.6h.6l-.4 .3-.1 .5h1.3v.3h-1.3l.1 .7 .4 .2-.6 .1-.1-.4-.1-1z" fill-rule="evenodd"/>
<path d="M217 300.3h.6l.1 .2-.1 1.1h-1.1h.5a.68 .68 0 0 0 .5-.7 .68 .68 0 0 0-.5-.6z" fill-rule="evenodd"/>
<path d="M217.6 306.4a.75 .75 0 0 1 .8 0 .75 .75 0 0 1 .3 .8l.1 .2h-1.3h1l-.3-.7-.8-.1z" fill-rule="evenodd"/>
<path d="M218.1 300.9h.2v2.6h-.2z" fill-rule="evenodd"/>
<path d="M217.4 308.7l.7-.1 .4-.5h.3a.75 .75 0 0 1-.5 .8 .75 .75 0 0 1-.9-.2z" fill-rule="evenodd"/>
<path d="M218.7 300.9h.2v.3h.3l-.3 .4v1.9h-.2z" fill-rule="evenodd"/>
<path d="M218.9 301.1l.4 .1h-.1z" fill-rule="evenodd"/>
<path d="M219.1 300.9a.52 .52 0 0 1 .6 0 .52 .52 0 0 1 .2 .7v1.9h-.3v-2l-.1-.3-.6-.1z" fill-rule="evenodd"/>
<path d="M219.4 306.4l.4-.2 .4 .4h-.4a1.36 1.36 0 0 0-.3 1.8l.3 .2-.6 .1-.2-.9a1.76 1.76 0 0 1 .4-1.4z" fill-rule="evenodd"/>
<path d="M219.2 308.7l1-.1a.51 .51 0 0 1-.5 .4 .51 .51 0 0 1-.5-.3z" fill-rule="evenodd"/>
<path d="M220.3 300.9h.2v2.6h-.2z" fill-rule="evenodd"/>
<path d="M220.2 305.3h.3v3.6h-.3v-.3h-.3a1.72 1.72 0 0 0 0-2h-.1h.4z" fill-rule="evenodd"/>
<path d="M221 301.2h.5a1.24 1.24 0 0 0-.4 1.5l.4 .5h-.5l-.1-.4-.1-1z" fill-rule="evenodd"/>
<path d="M221.2 300.9a.58 .58 0 0 1 .6 0 .58 .58 0 0 1 .3 .6l.1 .8a1.01 1.01 0 0 1-.8 1.2l-.4-.3h.5a1.45 1.45 0 0 0 .4-1.7l-.3-.3h-.6z" fill-rule="evenodd"/>
<path d="M221.9 306.3h.3v2.6h-.3z" fill-rule="evenodd"/>
<path d="M221.9 305.3h.3v.5h-.3z" fill-rule="evenodd"/>
<path d="M222.5 300.9h.2v.3h.3l-.2 .4v1.9h-.3z" fill-rule="evenodd"/>
<path d="M222.8 301.1l.3 .1h-.1z" fill-rule="evenodd"/>
<path d="M222.6 306.3h.2v.4h.3l-.2 .5v1.7h-.3z" fill-rule="evenodd"/>
<path d="M222.9 306.6h.5l-.3 .1z" fill-rule="evenodd"/>
<path d="M222.9 300.9a.52 .52 0 0 1 .7 0 .52 .52 0 0 1 .1 .7v1.9h-.3v-2l-.1-.3-.5-.1z" fill-rule="evenodd"/>
<path d="M223 306.4a.62 .62 0 0 1 .8 0 .62 .62 0 0 1 .2 .7v1.8h-.3l-.1-2-.2-.3h-.5z" fill-rule="evenodd"/>
<path d="M224.2 303h.3v.6l-.3 .6-.1-.2a.29 .29 0 0 0 .1-.5z" fill-rule="evenodd"/>
<path d="M225.6 302.3h.2a.75 .75 0 0 0 .7 .8h-.7z" fill-rule="evenodd"/>
<path d="M226 305.3h.4l-.6 2.1 .9 .4h-1l-.3 1.1h-.3z" fill-rule="evenodd"/>
<path d="M226.4 305.3l.9 3.6h-.4l-.2-1.1-.9-.4h.8l-.4-1.6z" fill-rule="evenodd"/>
<path d="M226.4 300.2h.6l.2 .7h-.3l-.2-.6z" fill-rule="evenodd"/>
<path d="M227.5 306.3h.3v1.9l.1 .3 .7 .2a.6 .6 0 0 1-.8 .2 .6 .6 0 0 1-.3-.7z" fill-rule="evenodd"/>
<path d="M228.1 308.6h.5z" fill-rule="evenodd"/>
<path d="M228.6 306.3h.3v2.6h-.3v-.3l-.2-.1 .2-.4z" fill-rule="evenodd"/>
<path d="M228.6 300.2h.6l.2 .7-.2 .1-.2-.6z" fill-rule="evenodd"/>
<path d="M228.6 301.6h.8v1.4a.84 .84 0 0 1-1.5 .1h.8l.5-.4v-.7h-.6z" fill-rule="evenodd"/>
<path d="M229.4 305.6l.3-.2v.9h.3v.4h-.3v1.5l.1 .4h-.4v-1.9h-.2v-.4h.2z" fill-rule="evenodd"/>
<path d="M229.9 300.1l.5 .1a1.13 1.13 0 0 0-.1 1.6l-.4 .1-.1-.3-.1-.9z" fill-rule="evenodd"/>
<path d="M229.4 308.6l.6-.1v.4h-.5z" fill-rule="evenodd"/>
<path d="M229.7 302.6h.3l.2 .5 .6 .1a.54 .54 0 0 1-.7 .3 .54 .54 0 0 1-.3-.7z" fill-rule="evenodd"/>
<path d="M230.3 306.6h.6a1.24 1.24 0 0 0-.4 1.7l.2 .3h.2l-.5 .1-.1-.3a2.21 2.21 0 0 1 0-1.7z" fill-rule="evenodd"/>
<path d="M229.9 301.9l.9-.1a.46 .46 0 0 1-.4 .4 .46 .46 0 0 1-.5-.3z" fill-rule="evenodd"/>
<path d="M230.5 306.4a.82 .82 0 0 1 .9 0 .82 .82 0 0 1 .3 .9v.1a1.19 1.19 0 0 1-.8 1.6l-.5-.3 .5-.1a1.27 1.27 0 0 0 .4-1.8l-.3-.2h-.7z" fill-rule="evenodd"/>
<path d="M231.5 300.2h.5a2.01 2.01 0 0 0-.4 1.9 1.03 1.03 0 0 0 .4 1.1h-.5l-.1-.6-.1-1.5z" fill-rule="evenodd"/>
<path d="M232.3 306.4l.4-.2 .5 .4h-.5a1.36 1.36 0 0 0-.3 1.8l.3 .2-.5 .1-.2-1a1.44 1.44 0 0 1 .3-1.3z" fill-rule="evenodd"/>
<path d="M232.2 308.7l1-.1a.51 .51 0 0 1-.5 .4 .51 .51 0 0 1-.5-.3z" fill-rule="evenodd"/>
<path d="M233.2 305.3h.2v3.6h-.2v-.3h-.4a1.56 1.56 0 0 0 0-2h.4z" fill-rule="evenodd"/>
<path d="M233.7 302.3h.3a.69 .69 0 0 0 .6 .8h-.7z" fill-rule="evenodd"/>
<path d="M234 306.6h.6l-.4 .3-.1 .5h1.3v.3h-1.3l.1 .7 .4 .2-.6 .1-.2-.4v-1z" fill-rule="evenodd"/>
<path d="M234.1 306.4a.75 .75 0 0 1 .9 0 .75 .75 0 0 1 .3 .8l.1 .2h-1.3h1l-.3-.7-.8-.1z" fill-rule="evenodd"/>
<path d="M234 308.7l.7-.1 .4-.5h.3a.75 .75 0 0 1-.5 .8 .75 .75 0 0 1-.9-.2z" fill-rule="evenodd"/>
<path d="M234.5 300.2h.6l.2 .7h-.3l-.1-.5z" fill-rule="evenodd"/>
<path d="M235.8 306.6h.5a.39 .39 0 0 0-.3 .5 .39 .39 0 0 0 .4 .3 .79 .79 0 0 1 .6 1 .79 .79 0 0 1-1.1 .5l-.1-.2 .5-.1a.43 .43 0 0 0 .4-.5 .43 .43 0 0 0-.5-.3 .81 .81 0 0 1-.4-1.2z" fill-rule="evenodd"/>
<path d="M235.8 301.2h.5l-.3 .1-.2 .6h1.1v.4h-1.1l.1 .6 .4 .3h-.5l-.1-.2-.1-1.2z" fill-rule="evenodd"/>
<path d="M235.6 308.1h.3l.1 .4 .3 .1-.5 .1z" fill-rule="evenodd"/>
<path d="M235.9 306.4a.66 .66 0 0 1 .7-.1 .66 .66 0 0 1 .3 .7h-.2l-.2-.3-.7-.1z" fill-rule="evenodd"/>
<path d="M235.9 300.9a.65 .65 0 0 1 .7 0 .65 .65 0 0 1 .3 .7v.3h-1.1h.9l-.1-.6-.3-.1h-.5z" fill-rule="evenodd"/>
<path d="M235.8 303.2h.5l.2-.1 .2-.5 .2 .1a.65 .65 0 0 1-.2 .7 .65 .65 0 0 1-.8 0z" fill-rule="evenodd"/>
<path d="M237.2 300.9h.3v.3h.3l-.2 .1-.1 .6v1.6h-.3z" fill-rule="evenodd"/>
<path d="M237.4 305.3h.3v2.1l.2 .2-.2 .3v1h-.3z" fill-rule="evenodd"/>
<path d="M237.6 300.9h.4v.4l-.5-.1z" fill-rule="evenodd"/>
<path d="M238 300.9h.3l.4 1.9-.1 .7z" fill-rule="evenodd"/>
<path d="M238.3 306.3h.4l-.7 1 .8 1.6h-.4l-.5-1.3-.2-.2z" fill-rule="evenodd"/>
<path d="M239.1 300.9h.3l-.6 2.6h-.2z" fill-rule="evenodd"/>
<path d="M239.7 301.2h.5a1.43 1.43 0 0 0-.3 1.7l.3 .3h-.5l-.1-.1-.1-1.1z" fill-rule="evenodd"/>
<path d="M239.9 300.9a.59 .59 0 0 1 .6 0 .59 .59 0 0 1 .3 .6l.1 1a.84 .84 0 0 1-.8 1l-.4-.3h.5a1.55 1.55 0 0 0 .1-2h-.6z" fill-rule="evenodd"/>
<path d="M239.9 305.3h1.7v.4h-1.3v1.2h1.1v.4h-1.1v1.6h-.4z" fill-rule="evenodd"/>
<path d="M241.9 306.3h.3v1.8l.1 .4 .7 .2a.58 .58 0 0 1-.8 .3 .58 .58 0 0 1-.3-.8z" fill-rule="evenodd"/>
<path d="M242.6 308.6h.4z" fill-rule="evenodd"/>
<path d="M243 306.3h.3v2.6h-.3v-.3l-.2-.1 .2-.4z" fill-rule="evenodd"/>
<path d="M242.7 300.3h.8l.3 1.2-.1 .8-.2 .8h-1.2h.4a.9 .9 0 0 0 .8-1.2v-.4a.98 .98 0 0 0-.7-1.2z" fill-rule="evenodd"/>
<path d="M243.8 306.6h.5a.39 .39 0 0 0-.3 .5 .39 .39 0 0 0 .4 .3 .78 .78 0 0 1 .6 1.1 .78 .78 0 0 1-1.2 .2l.5-.1a.43 .43 0 0 0 .4-.5 .43 .43 0 0 0-.5-.3 .89 .89 0 0 1-.4-1.2z" fill-rule="evenodd"/>
<path d="M243.6 308.1h.3l.1 .3 .3 .2-.5 .1z" fill-rule="evenodd"/>
<path d="M243.9 306.4a.67 .67 0 0 1 .8-.1 .67 .67 0 0 1 .3 .7h-.3a.33 .33 0 0 0-.4-.4h-.5z" fill-rule="evenodd"/>
<path d="M244.1 300.9h.2v.3h.3l-.3 .4v1.9h-.2z" fill-rule="evenodd"/>
<path d="M244.4 300.9l.2-.1 .2 .1v.4l-.5-.1z" fill-rule="evenodd"/>
<path d="M245 300.9h.3v2.6h-.3z" fill-rule="evenodd"/>
<path d="M245.4 306.3h.3v2.6h-.3z" fill-rule="evenodd"/>
<path d="M245.4 305.3h.3v.5h-.3z" fill-rule="evenodd"/>
<path d="M245.5 300.9h.3l.4 1.9-.1 .7z" fill-rule="evenodd"/>
<path d="M246.2 306.7l.6-.1a1.24 1.24 0 0 0-.4 1.7l.2 .3h.2l-.6 .1-.1-.3-.1-1.1z" fill-rule="evenodd"/>
<path d="M246.4 306.4a.79 .79 0 0 1 .9 0 .79 .79 0 0 1 .3 .9v.2a1.39 1.39 0 0 1-.7 1.5l-.4-.1-.3-.2 .6-.1a1.24 1.24 0 0 0 .4-1.7l-.3-.3h-.7z" fill-rule="evenodd"/>
<path d="M246.6 300.9h.2l-.5 2.6h-.2z" fill-rule="evenodd"/>
<path d="M247.2 301.2h.5l-.3 .2-.1 .5h1.1v.4h-1.1l.1 .6 .3 .3h-.5l-.1-.2-.1-1.2z" fill-rule="evenodd"/>
<path d="M247.3 300.9a.65 .65 0 0 1 .8 0 .65 .65 0 0 1 .2 .7l.1 .3h-1.1h.8l-.1-.6-.2-.1h-.6z" fill-rule="evenodd"/>
<path d="M247.2 303.2l.6-.1 .3-.5 .3 .1a.67 .67 0 0 1-.3 .7 .67 .67 0 0 1-.8 0z" fill-rule="evenodd"/>
<path d="M247.9 306.3h.3v.4h.3l-.3 .4v1.8h-.3z" fill-rule="evenodd"/>
<path d="M248.2 306.6h.5l-.2 .1z" fill-rule="evenodd"/>
<path d="M248.4 306.4a.6 .6 0 0 1 .7 0 .6 .6 0 0 1 .2 .7v1.8h-.3v-2l-.2-.3h-.6z" fill-rule="evenodd"/>
</g>
<g fill="#000">
<path d="M64.3 138.3l.8 .1-.7 2.5zM172.4 136l.4 2.6h-.8zM187.7 122.2l2.5-.4v.8zM236.1 121.8l2.6 .4-2.6 .4zM38.6 150.1l.9-.2v2.6zM65.7 154.6l.6 .6-2.2 1.4zM172 153.1h.8l-.4 2.6zM95.7 162.1l2.6 .2-.3 .9zM264.6 166.6l2.6-.4v.8zM270.9 166.2l2.6 .4-2.6 .4zM201.2 203.9l.4 2.5h-.9zM239.4 201l.4 2.5h-.8z"/>
<path d="M200.7 222.4h.9l-.4 2.6zM208.9 239.7l2.6-.4v.9zM222.9 239.3l2.6 .4-2.6 .5zM239 222.4h.8l-.4 2.6zM197.8 247.4l.4 2.5h-.8zM197.4 253.7h.8l-.4 2.5z"/>
</g>
<g font-size="5.1">
<text x="33" y="126.4">3</text>
<text x="65.1" y="126.4">1</text>
<text x="96.9" y="126.4">2</text>
<text x="109.7" y="167.6">4</text>
<text x="256.6" y="299.3">PM-GRP-001</text>
</g>
<g font-size="3.6">
<text x="211.2" y="121.1">70</text>
<text x="171.4" y="147.8" transform="rotate(-90 171.4 147.8)">27</text>
<text x="265.5" y="165.6">12.2</text>
<text x="53.9" y="197.9">Parts List</text>
<text x="25.2" y="203.3">Item</text>
<text x="36.8" y="202.9">Qty</text>
<text x="51.2" y="203.3">Part Number</text>
<text x="82.4" y="203.3">Material</text>
<text x="27.9" y="208.3">1</text>
<text x="38.8" y="208.3">1</text>
<text x="46.1" y="208.4">2026-11-06-21-26-</text>
<text x="78.8" y="208.4">Steel</text>
<text x="46" y="212.6">01-981</text>
<text x="238.3" y="214.9" transform="rotate(-90 238.3 214.9)">33</text>
<text x="27.8" y="217.4">2</text>
<text x="38.8" y="217.4">1</text>
<text x="46" y="221.7">57-265</text>
<text x="46.1" y="217.4">2026-11-07-16-29-</text>
<text x="78.8" y="217.5">Steel</text>
<text x="200.1" y="216.4" transform="rotate(-90 200.1 216.4)">29</text>
<text x="27.7" y="226.4">3</text>
<text x="38.6" y="226.4">2</text>
<text x="46.1" y="226.5">2026-11-07-17-06-</text>
<text x="78.8" y="226.5">Steel</text>
<text x="46.1" y="230.7">24-330</text>
<text x="27.8" y="235.4">4</text>
<text x="38.8" y="235.5">1</text>
<text x="46" y="239.8">30-723</text>
<text x="46.1" y="235.5">2026-11-06-22-17-</text>
<text x="78.8" y="235.5">Steel</text>
<text x="213.7" y="238.7">22.8</text>
<text x="196.8" y="255.4" transform="rotate(-90 196.8 255.4)">12.2</text>
<text x="163.7" y="282.1">Robotics</text>
<text x="206" y="282.1">Prithvi Mishra</text>
<text x="230.7" y="282.1">09-11-2026</text>
<text x="250.4" y="282.1">Prithvi Mishra</text>
<text x="275.1" y="282.1">09-11-2026</text>
<text x="206" y="289.4">Assembly Drawing</text>
<text x="250.4" y="289.4">Released</text>
<text x="252.1" y="309.1">A</text>
<text x="257.6" y="309">09-11-2026</text>
<text x="286.1" y="309.1">1/1</text>
</g>
<g font-size="2.5">
<text x="24" y="107.6">1</text>
<text x="60.4" y="107.6">2</text>
<text x="96.8" y="107.5">3</text>
<text x="133.2" y="107.6">4</text>
<text x="169.6" y="107.5">5</text>
<text x="206" y="107.5">6</text>
<text x="242.4" y="107.5">7</text>
<text x="278.8" y="107.5">8</text>
<text x="7.5" y="123.1">A</text>
<text x="295" y="123.1">A</text>
<text x="7.5" y="157.9">B</text>
<text x="295" y="157.9">B</text>
<text x="7.5" y="192.8">C</text>
<text x="294.9" y="192.8">C</text>
<text x="7.5" y="227.6">D</text>
<text x="294.9" y="227.6">D</text>
<text x="7.5" y="262.4">E</text>
<text x="295" y="262.4">E</text>
<text x="7.6" y="297.2">F</text>
<text x="295.1" y="297.2">F</text>
<text x="24" y="312.8">1</text>
<text x="60.4" y="312.8">2</text>
<text x="96.8" y="312.8">3</text>
<text x="133.2" y="312.8">4</text>
<text x="169.6" y="312.8">5</text>
<text x="206" y="312.8">6</text>
<text x="242.4" y="312.8">7</text>
<text x="278.8" y="312.8">8</text>
</g>
<g font-size="1.8">
<text x="163.7" y="277.9">Dept.</text>
<text x="181.2" y="277.9">Technical reference</text>
<text x="206" y="277.9">Created by</text>
<text x="250.4" y="277.9">Approved by</text>
<text x="206" y="285.2">Document type</text>
<text x="250.4" y="285.2">Document status</text>
<text x="206" y="292.4">Title</text>
<text x="250.4" y="292.4">DWG No.</text>
<text x="250.4" y="304.8">Rev.</text>
<text x="257.6" y="304.8">Date of issue</text>
<text x="283.9" y="304.8">Sheet</text>
</g>
</svg>
